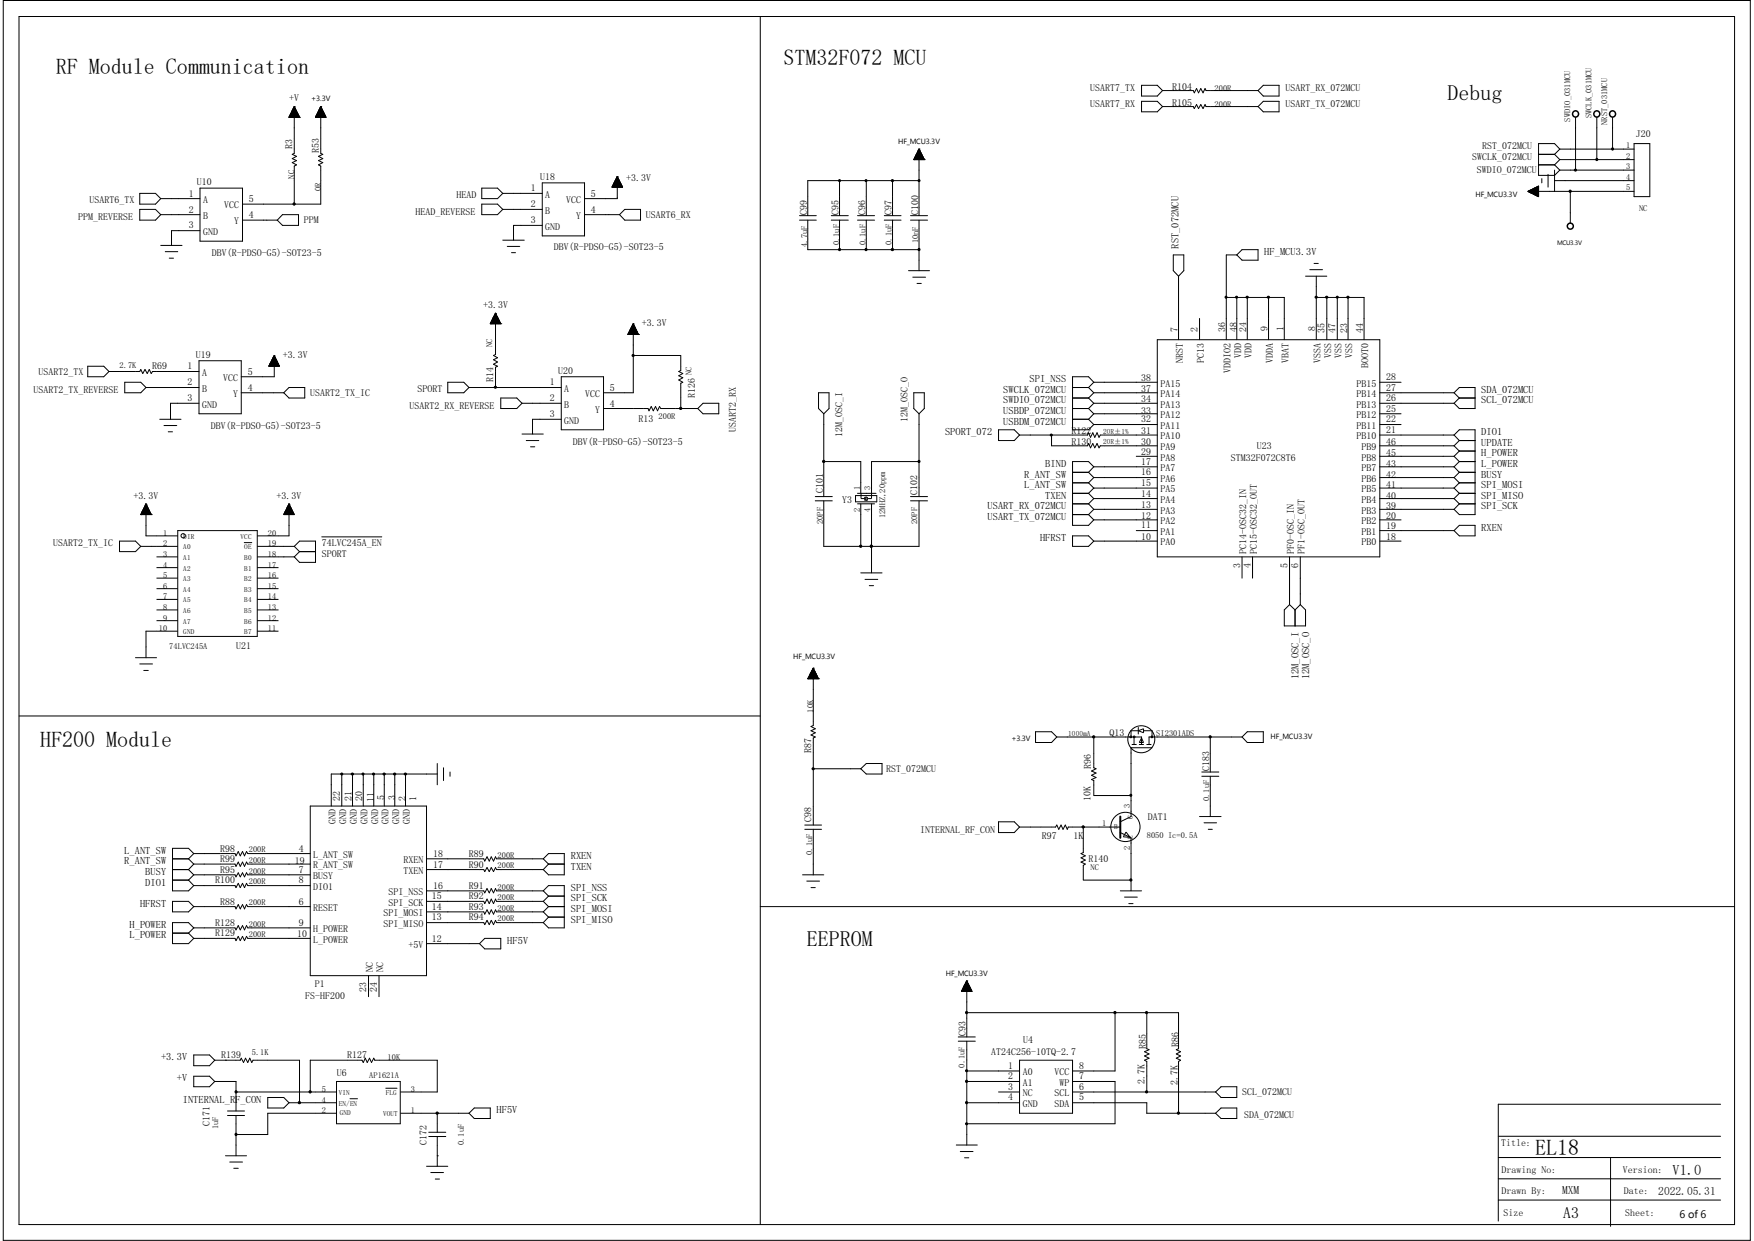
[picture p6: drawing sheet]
<svg xmlns="http://www.w3.org/2000/svg" width="297mm" height="210mm" viewBox="0 0 297 210" stroke-linecap="round" stroke-linejoin="round" font-family="sans-serif">
<g fill="none" stroke="#000" stroke-width=".17">
<path d="M.6 .1h295.8v209.8h-295.8zM3.2 2.8h290.5v204.4h-290.5zM48.9 19.9h.1M48.9 19.9h1.8M49 19.6v.3M49 19.8h1.7M49 19.7h1.6v.2M49.1 19.5v.4M49.1 19.6h1.5M49.1 19.6h1.5v.3M49.1 19.5h1.4M49.1 19.3v.6"/>
<path d="M49.1 19.4h1.4v.5M49.2 19.3h1.3M49.2 19.2v.7M49.2 19.3h1.3v.6M49.2 19.2h1.2M49.3 19.1v.8M49.3 19.1h1.1v.8M49.3 19h1M49.4 18.9v1M49.4 19h.9v.9M49.4 18.9h.8M49.4 18.8v1.1"/>
<path d="M49.4 18.8h.8v1.1M49.5 18.6v1.3M49.5 18.8h.7M49.5 18.7h.6v1.2M49.5 18.6h.6M49.6 18.5v1.4M49.6 18.5h.5v1.4M49.6 18.5h.4M49.7 18.3v1.6M49.7 18.4h.3v1.5M49.7 18.3h.3M49.7 18.2h.3v1.7"/>
<path d="M49.8 18v1.9M49.8 18.1l.1 1.8M49.8 18h.1M49.8 18v8l-.3 .1 .7 .4-.7 .3 .7 .4-.7 .3 .7 .4-.4 .2v6.4M49.8 18l-.9 1.9M49.8 18l.9 1.9M49.9 18.2h-.2v1.7M50.7 19.9h.1M53.4 19.7v.2M53.4 19.8l1.8 .1M53.5 19.7h1.7M53.5 19.9v-.3h1.6v.3"/>
<path d="M53.6 19.6h1.5M53.6 19.5h1.4v.4M53.6 19.4v.5M53.6 19.4h1.4M53.7 19.3h1.2v.6M53.7 19.3h1.2M53.7 19.3v.6M53.8 19.2h1.1v.7M53.8 19h1v.9M53.8 19v.9M53.8 19h1M53.9 18.9h.8v1"/>
<path d="M53.9 18.8v1.1M53.9 18.8h.8M53.9 18.8h.8v1.1M53.9 18.7v1.2M54 18.7h.7M54 18.6h.6v1.3M54 18.5v1.4M54.1 18.5h.5M54.1 18.5h.4v1.4M54.1 18.4v1.5M54.1 18.4h.4M54.2 18.3h.2v1.6"/>
<path d="M54.2 18.2h.2v1.7M54.2 18.1v1.8M54.3 18.1h.1M54.3 18h.1M54.3 18v8l.4 .1-.8 .4 .8 .3-.8 .4 .8 .3-.8 .4 .4 .2v6.4h-13.2M54.3 18l.9 1.9h-1.8M54.3 18l-.9 1.9M54.4 18.2h-.2v1.7M54.8 19.1h-1v.8M128.7 2.8v204.4M193.3 14.4h2.7l.8 .9-.8 1h-2.7zM193.3 17.1h2.7l.8 .9-.8 .9h-2.7z"/>
<path d="M196.8 15.3h5.3l.1 .4 .4-.7 .3 .7 .4-.7 .4 .7 .3-.7 .2 .3h8.8M196.8 18h5.3l.1 .4 .4-.7 .3 .7 .4-.7 .4 .7 .3-.7 .2 .3h8.8M213.9 14.4h2.7v1.9h-2.7l-.9-1zM213.9 17.1h2.7v1.8h-2.7l-.9-.9zM266.8 19.9v8.9M270.4 19.9v7.1M273 19.9v5.3M23.7 35.4h2.6l.9 .9-.9 1h-2.6zM23.7 32.7h2.6l.9 .9-.9 .9h-2.6zM27.2 33.6h6.7M27.2 36.3h6.7M33.9 31.8h7.2v9h-7.2z"/>
<path d="M33.9 39h-4.9v2.5M41.1 37.3h5.8M47.8 36.3h2.7v1.8h-2.7l-.9-.8zM81.6 31.8h2.6l.9 .9-.9 .9h-2.6zM81.6 34.5h2.6l.9 .9-.9 .9h-2.6zM85.1 32.7h6.7M85.1 35.4h6.7M91.8 30.9h7.2v9h-7.2zM91.8 38.1h-4.8v2.5M99 36.3h5.9M103.7 31.6l1.7 .1M103.8 31.5h1.5v.2"/>
<path d="M103.8 31.4h1.5M103.8 31.4v.3M103.8 31.3h1.4v.4M103.8 31.3v.4M103.8 31.2h1.4M103.9 31.7v-.5h1.3v.5M103.9 31.1h1.3M103.9 31h1.2v.7M103.9 31v.7M104 30.9h1.1M104 30.9h1v.8M104 30.8v.9"/>
<path d="M104.1 30.8h.9M104.1 30.7h.8v1M104.1 30.6v1.1M104.1 30.6h.8M104.2 30.6h.7v1.1M104.3 30.4h.5v1.3M104.3 30.3h.4v1.4M104.3 30.2v1.5M104.4 30.2h.3M104.4 30.1h.2v1.6M104.4 30.1v1.6M104.4 30.1h.2"/>
<path d="M104.4 30h.2v1.7M104.4 29.9v1.8M104.5 29.9h.1M104.5 29.9v3.7h-5.5M104.5 29.9l-.9 1.8h1.8M104.5 29.9l.9 1.8M104.8 30.4h-.5v1.3M104.9 30.5h-.7v1.2M105.3 31.5h-1.6v.2M105.8 35.4h2.7v1.9h-2.7l-.9-1zM135.4 36.5h2.8M135.4 37.3h2.8"/>
<path d="M136.8 37.3v4.9h18.8M140.8 36.5h2.8M140.8 37.3h2.8M142.2 30.6v5.9M142.2 37.3v4.9M145.2 36.5h2.9M145.2 37.3h2.9M146.7 30.6v5.9M146.7 37.3v4.9M149.7 36.5h2.9M149.7 37.3h2.9M151.1 30.6v5.9"/>
<path d="M151.1 37.3v4.9M154.2 36.5h2.9M154.2 37.3h2.9M154.7 27h.1M154.7 27h1.8M154.8 26.9h1.7M154.8 26.9h1.7v.1M154.8 26.8v.2M154.9 26.8h1.5M154.9 26.7h1.5v.3M154.9 26.7v.3M154.9 26.6h1.4"/>
<path d="M154.9 26.6h1.4v.4M154.9 26.5v.5M155 26.5h1.3M155 26.5h1.3v.5M155 26.4v.6M155.1 26.4h1.1M155.1 26.3h1.1v.7M155.1 26.2v.8M155.1 26.2h1M155.2 27v-.9h.9v.9M155.2 26.1h.9M155.2 26h.8v1"/>
<path d="M155.2 26v1M155.3 26h.7M155.3 25.9h.7v1.1M155.4 25.7h.5v1.3M155.4 25.7v1.3M155.4 25.7h.4M155.4 25.6h.4v1.4M155.4 25.5v1.5M155.5 25.5h.2M155.5 25.4h.2v1.6M155.5 25.4v1.6M155.6 25.4h.1"/>
<path d="M155.6 25.3l.1 1.7M155.6 25.2v1.8M155.6 25.2h.1M155.6 30.6h-18.8v5.9M155.6 25.2v11.3M155.6 37.3v8.5M155.6 25.2l-.9 1.8M155.6 25.2l.9 1.8M155.9 25.8h-.6v1.2M156.5 27h.1M258.7 32.4h.1M258.7 32.4h18"/>
<path d="M258.7 32.4l1.8-.9v1.8zM258.8 32.5h1.7M258.8 32.3v.1M259 32.6h1.5M259 32.3v.2M259.1 32.6h1.4M259.1 32.2v.4M259.2 32.7h1.3M259.2 32.1v.5M259.4 32v.7h1.1M259.5 32.8h1M259.5 32v.8"/>
<path d="M259.7 31.9v1M259.8 31.8v1.1M259.8 33h.7M260 33h.5M260 31.8v1.2M260.1 31.7v1.4M260.1 33.1h.4M260.2 31.6v1.5M260.3 33.2h.2M260.4 31.5v1.7M260.5 26.1h2.7M260.5 27.9h2.7"/>
<path d="M260.5 31.5h-.1l.1 1.7M260.5 31.9h-.8v1h.8M260.5 32.3h-1.6v.2M260.5 32.2h-1.5v.4M260.5 32.2h-1.3v.4M260.5 32.1h-1.2v.6M260.5 32h-1v.7M260.5 32h-.9v.8M260.5 31.8h-.6v1.2M260.5 31.7h-.4v1.3M260.5 31.7h-.3v1.4M260.5 31.6h-.2v1.6"/>
<path d="M261.1 30.2v.7M262.1 29.5v2.2M263.2 30.6h13.5M263.2 28.8v3.6M263.2 27.9l.9 .9M263.2 26.1l.9 .9M264.1 25.2l-.9-.9h-2.7v5.4h2.7l.9-.9M264.1 25.2h12.6M264.1 27h12.6M264.1 28.8h12.6M264.1 27l-.9 .9M264.1 25.2l-.9 .9"/>
<path d="M265.9 32.4v5.4M276.7 24.3h2.7v9h-2.7zM27.2 41.5h3.6M28 42.6h2.1M28.7 43.7h.7M83 54.8h.1M83 54.8h1.8M83.1 54.7h1.6M83.1 54.5h1.6v.3M83.1 54.5v.3M83.2 54.5h1.4M83.2 54.4h1.4"/>
<path d="M83.2 54.3v.5M83.3 54.3h1.2M83.4 54.1h1.1M83.4 54.1v.7M83.4 54.1h1M83.4 54h1M83.4 53.9v.9M83.5 53.9h.8M83.5 53.8h.8v1M83.5 53.7v1.1M83.6 53.8h.6M83.6 53.7h.6"/>
<path d="M83.6 53.6v1.2M83.6 53.6h.6M83.7 53.6h.5M83.7 53.4v1.4M83.7 53.5h.4M83.7 53.4h.4v1.4M83.8 53.3h.2M83.8 53.2h.2M83.8 53.1v1.7M83.9 53.1h.1M83.9 53v1.8M83.9 53h.1"/>
<path d="M83.9 53v7l-.3 .2 .6 .3-.6 .4 .6 .4-.6 .3 .6 .4-.3 .1v3.5M83.9 53l-.9 1.8M83.9 53l.9 1.8M83.9 53.1v1.7M84 53.2v1.6M84.1 53.3h-.4v1.5M84.2 53.5v1.3M84.2 53.6v1.2M84.4 53.9v.9M84.5 54.1v.7M84.5 54.2h-1.2v.6M84.5 54.2v.6"/>
<path d="M84.6 54.4v.4M84.7 54.6h-1.6v.2M84.7 54.7v.1M84.8 54.8h.1M85.1 40.6h3.7M85.9 41.7h2.1M86.6 42.8h.7M106.3 56.6h.1M106.3 56.6h1.8M106.4 56.5h1.6M106.4 56.4v.2M106.4 56.4h1.6"/>
<path d="M106.5 56.3h1.4M106.6 56.2h1.3v.4M106.6 56h1.2M106.6 56v.6M106.7 55.9h1M106.7 55.8v.8M106.7 55.8h1M106.7 55.7v.9M106.8 55.7h.9M106.8 55.6h.8M106.8 55.5v1.1M106.8 55.5h.8"/>
<path d="M106.9 55.5h.6v1.1M106.9 55.4v1.2M106.9 55.4h.6M107 55.3h.5M107 55.3h.4M107 55.2v1.4M107.1 55.2h.3M107.1 55.1h.3M107.1 55.1v1.5M107.1 55h.2v1.6M107.1 54.9v1.7M107.1 54.9h.2"/>
<path d="M107.2 54.9h.1M107.2 54.8v1.8M107.2 54.8h.1M107.2 54.8v11.7h-5M107.2 54.8l-.9 1.8M107.2 54.8l.9 1.8M107.4 55.2v1.4M107.5 55.3v1.3M107.6 55.6v1M107.7 55.7v.9M107.7 55.9v.7M107.8 56v.6"/>
<path d="M107.9 56.1h-1.3v.5M107.9 56.3h-1.4v.3M107.9 56.3v.3M108 56.4v.2M108.1 56.6h.1M153.8 45.8h3.6M154.6 46.9h2.1M155.3 48h.7M196 57.5h37.6v36.7h-37.6zM198.7 43.1h1.7v2.7l-.8 .9-.9-.9zM199.6 46.7v10.8M203.1 53.9v3.6"/>
<path d="M207.6 50.3h9.9v7.2M209.4 43.1h-1.8v14.4M209.4 50.3v7.2M210.3 42.2h2.7v1.8h-2.7l-.9-.9zM211.2 50.3v7.2M214.8 50.3v7.2M221.1 46.7h3.6M221.8 45.6h2.1M222.5 44.6h.7M222.9 46.7v10.8M222.9 50.3h8.1v7.2M224.7 50.3v7.2"/>
<path d="M226.4 50.3v7.2M228.3 50.3v7.2M14.9 62h2.7l.9 .9-.9 .9h-2.7zM18.5 62.9h5.2l.1-.4 .4 .7 .4-.7 .3 .7 .4-.7 .3 .7 .2-.3h7.9M21.1 64.7h2.7l.9 .9-.9 .9h-2.7zM24.7 65.6h9M27.1 71h3.5M27.8 72h2.1M28.5 73.1h.7M33.7 61h7.2v9h-7.2zM33.7 68.2h-4.8v2.8M40.9 66.5h7.1"/>
<path d="M45.6 61.9h1.7M45.6 61.8v.2M45.6 61.8h1.6M45.6 61.7v.3M45.7 61.7h1.5M45.7 61.6h1.5v.4M45.7 61.6v.4M45.8 61.6h1.3M45.8 61.5h1.3M45.8 61.4v.6M45.8 61.4h1.2M45.8 61.3v.7"/>
<path d="M45.9 61.3h1M45.9 61.2h1M46 61h.9v1M46 61h.8M46 61v1M46.1 60.9h.7M46.1 60.8v1.2M46.1 60.9h.6M46.1 60.8h.6M46.1 60.7v1.3M46.2 60.7h.5M46.2 60.6h.5v1.4"/>
<path d="M46.2 60.5v1.5M46.3 60.6h.3M46.3 60.5h.3M46.3 60.4v1.6M46.3 60.4h.2M46.4 60.4h.1M46.4 60.2v1.8M46.4 60.3h.1M46.4 60.2h.1M46.4 60.2v3.6h-5.5M46.4 60.2l.9 1.8h-1.8zM46.5 60.3v1.7"/>
<path d="M46.6 60.5v1.5M46.7 60.7v1.3M46.8 60.9v1.1M46.9 61.1h-1v.9M46.9 61.2v.8M47 61.3v.7M47.1 61.5v.5M47.2 61.8v.2M47.3 61.9v.1M48 66.5l.9-.9h2.7v1.8h-2.7zM75.8 64.7h2.7l.9 .9-.9 .9h-2.7zM79.4 65.6h15.6"/>
<path d="M84.8 67.4h2.7l.9 .8-.9 .9h-2.7zM88.4 68.2h6.6M88.4 73.4h3.6M89.1 74.5h2.1M89.8 75.6h.8M95 63.8h7.2v8.9h-7.2zM95 71h-4.8v2.4M102.2 69.1h7.5l.2 .4 .4-.7 .3 .7 .4-.7 .3 .7 .4-.7 .2 .3h6.3M107.2 60.2h8.1v2.5l-.4 .2 .7 .3-.7 .4 .7 .3-.7 .4 .7 .4-.3 .2v4.2M119 68.2h2.7v1.8h-2.7l-.8-.9zM138.6 66.5h1.8v2.6l-.9 .9-.9-.9zM139.5 70v14"/>
<path d="M139.5 78.1h6.3v5.4M154.7 66.5h1.8v2.6l-.9 .9-.9-.9zM155.6 70v14M155.6 78.1h-8v6.3h-.6M169.1 72.7h2.6l.9 .9-.9 .9h-2.6zM172.6 73.6h11.5l.2-.4 .4 .8 .3-.8 .4 .8 .4-.8 .3 .8 .2-.4h9.7M178.1 73.6v1.8h6l.2-.3 .4 .7 .3-.7 .4 .7 .4-.7 .3 .7 .2-.4h9.7M181.6 65.6h2.7M181.6 71h2.7M181.6 69.1h2.7M181.6 67.4h2.7M181.6 79.9h2.7"/>
<path d="M184.3 67.4l.9 .8M184.3 65.6l.9 .9M184.3 71l.9 .8M184.3 69.1l.9 .9M184.3 79.9l.9 .9M185.2 64.7l-.9-.9h-2.7v8.9h2.7l.9-.9M185.2 79l-.9-.9h-2.7v10.8h2.7l.9-.9M185.2 70h10.8M185.2 68.2h10.8M185.2 66.5h10.8M185.2 79h10.8M185.2 71.8h10.8"/>
<path d="M185.2 64.7h10.8M185.2 68.2l-.9 .9M185.2 66.5l-.9 .9M185.2 79l-.9 .9M185.2 64.7l-.9 .9M185.2 70l-.9 1M192.4 77.2h3.6M233.6 70h3.6M233.6 68.2h12.6M233.6 66.5h12.6M233.6 79h12.6M233.6 73.6h12.6"/>
<path d="M233.6 71.8h3.6M233.6 64.7h3.6M233.6 77.2h12.6M233.6 75.4h12.6M246.2 66.5l.9-.9h2.7v3.5h-2.7l-.9-.9M246.2 73.6l.9-.9h2.7v14.4h-2.7l-.9-.9M246.2 66.5l.9 .9M246.2 73.6l.9 .9M246.2 75.4l.9 .9M246.2 79l.9 .9M246.2 77.2l.9 .9M247.1 67.4h2.7"/>
<path d="M247.1 74.5h2.7M247.1 67.4l-.9 .8M247.1 79.9h2.7M247.1 78.1h2.7M247.1 79.9l-.9 .9M247.1 76.3h2.7M247.1 74.5l-.9 .9M247.1 78.1l-.9 .9M247.1 76.3l-.9 .9M20.2 91.6h2.7l.9 .9-.9 .8h-2.7zM23.8 87.1h.1M23.8 87.1h1.8"/>
<path d="M23.9 87h1.7M24 86.8h1.5M24 86.7v.4M24 86.7h1.4M24 86.7h1.4v.4M24 86.6v.5M24.1 86.6h1.3M24.1 86.5h1.2M24.1 86.5v.6M24.2 86.5h1.1v.6M24.2 86.4h1.1M24.2 86.3v.8"/>
<path d="M24.2 86.3h1M24.3 86.3h.9M24.3 86.2v.9M24.3 86.2h.8M24.3 86.1h.8M24.4 86h.7M24.4 85.9h.6M24.4 85.9v1.2M24.5 85.9h.5M24.5 85.7v1.4M24.5 85.8h.4M24.6 85.7h.3"/>
<path d="M24.6 85.6v1.5M24.6 85.6h.2M24.6 85.5h.2v1.6M24.6 85.4v1.7M24.7 85.5h.1M24.7 85.4h.1M24.7 85.3v1.8M24.7 85.3h.1M24.7 85.3v5.4h5.4M24.7 85.3l-.9 1.8M24.7 85.3l.9 1.8M24.8 85.3v1.8"/>
<path d="M24.9 85.6v1.5M25 85.8v1.3M25.1 85.9v1.2M25.1 86h-.8v1.1M25.1 86.1v1M25.2 86.2v.9M25.3 86.4v.7M25.5 86.8v.3M25.5 86.9h-1.6v.2M25.6 86.9v.2M25.6 87.1h.1M26.5 94.2h3.6"/>
<path d="M26.5 96.1h3.6M26.5 97.8h3.6M26.5 99.6h3.6M30.1 89.8h13.5v17.9h-13.5zM30.1 92.5h-6.3M41.4 91.8h1.2M43.6 92.5h6.2M43.6 96.1h3.6M43.6 97.8h3.6M43.6 99.6h3.6M48.1 87h1.7M48.1 86.9h1.6"/>
<path d="M48.1 86.8v.3M48.2 86.8h1.5M48.2 86.7h1.5v.4M48.2 86.7v.4M48.3 86.7h1.3M48.3 86.6h1.3M48.3 86.5h1.2M48.3 86.4v.7M48.4 86.4h1.1M48.4 86.3h1M48.4 86.3v.8M48.5 86.3h.9"/>
<path d="M48.5 86.2h.9M48.5 86.1v1M48.6 86.1h.7M48.6 86h.7v1.1M48.6 85.9v1.2M48.6 86h.6M48.6 85.9h.6M48.6 85.8v1.3M48.7 85.9h.5M48.7 85.8h.4M48.7 85.7h.4M48.7 85.6v1.5"/>
<path d="M48.8 85.6h.3v1.5M48.9 85.5h.1M48.9 85.3v1.8M48.9 85.4h.1M48.9 85.3h.1M48.9 85.3v5.4h-5.3M48.9 85.3l.9 1.8h-1.8zM49 85.4v1.7M49.1 85.5h-.3v1.6M49.1 85.7v1.4M49.2 85.9v1.2M49.4 86.1v1"/>
<path d="M49.4 86.3v.8M49.5 86.4v.7M49.5 86.5h-1.2v.6M49.6 86.6v.5M49.7 87l-1.6 .1M49.7 86.9v.2M49.8 87v.1M49.8 94.2h-6.2M49.8 92.5l.9-.9h2.7v3.6h-2.7l-.9-1M49.8 92.5l.9 .8M50.7 93.3h2.7M50.7 93.3l-.9 .9"/>
<path d="M54.5 90.8h10.1M138 84h2.9M138 84.8h2.9M139.5 84.8v7.7h16.1v-7.7M144.9 83.9h3.6v1h-3.6zM145.2 85.3h2.9M145.2 83.5h3.1M145.8 85.3v7.2M145.8 96.9h3.6M145.8 83.5v.9h.6M146.4 84.1v.6M146.5 98h2.1"/>
<path d="M146.5 84.1h.3v.6h-.3zM146.9 84.1v.6M147.2 99.1h.7M147.6 92.5h.1M147.6 85.3v11.6M154.2 84h2.9M154.2 84.8h2.9M181.6 90.7h2.7l.9 .9-.9 .9h-2.7zM181.6 85.3h2.7M181.6 83.5h2.7M181.6 87.1h2.7M181.6 81.7h2.7"/>
<path d="M184.3 87.1l.9 .9M184.3 85.3l.9 .9M184.3 83.5l.9 .9M184.3 81.7l.9 .9M185.2 84.4h10.8M185.2 91.6h10.8M185.2 88h10.8M185.2 86.2h10.8M185.2 82.6h10.8M185.2 80.8h10.8M185.2 86.2l-.9 .9M185.2 84.4l-.9 .9"/>
<path d="M185.2 80.8l-.9 .9M185.2 82.6l-.9 .9M192.4 89.8h3.6M210.3 94.2v3.6M212.1 94.2v3.6M218.4 94.2v8.1M220.2 94.2v8.1M233.6 84.4h12.6M233.6 89.8h12.6M233.6 91.6h3.6M233.6 88h3.6M233.6 86.2h12.6"/>
<path d="M233.6 82.6h12.6M233.6 80.8h12.6M246.2 84.4l.9 .9M246.2 82.6l.9 .9M246.2 80.8l.9 .9M247.1 85.3h2.7M247.1 83.5h2.7M247.1 88.9h2.7v1.8h-2.7l-.9-.9zM247.1 83.5l-.9 .9M247.1 81.7h2.7M247.1 81.7l-.9 .9M247.1 85.3l-.9 .9"/>
<path d="M22.9 111.3h3.6M23.7 112.4h2.1M24.3 113.5h.8M26.5 101.4h3.6M26.5 103.2h3.6M26.5 105h3.6M30.1 106.8h-5.4v4.5M43.6 101.4h3.6M43.6 103.2h3.6M43.6 105h3.6M43.6 106.8h3.6M136.8 114.9h.1"/>
<path d="M136.8 114.9h1.8M136.8 114.8h1.8M136.9 114.7h1.6v.2M136.9 114.7v.2M136.9 114.7h1.6M136.9 114.6h1.5v.3M136.9 114.6v.3M137 114.5h1.4M137 114.9v-.5h1.4v.5M137 114.3h1.3M137.1 114.3h1.2v.6M137.1 114.3v.6"/>
<path d="M137.1 114.2h1.2M137.2 114.2h1v.7M137.2 114.1v.8M137.2 114.1h1M137.2 114h1v.9M137.2 114v.9M137.3 113.9h.8M137.3 113.9h.8v1M137.3 113.8v1.1M137.3 113.8h.7M137.4 113.7h.6v1.2M137.4 113.7v1.2"/>
<path d="M137.4 113.7h.6M137.5 113.6h.5v1.3M137.5 113.5h.4v1.4M137.6 113.3h.2v1.6M137.6 113.2v1.7M137.6 113.2h.2M137.7 113.2h.1M137.7 113.1v1.8M137.7 113.1h.1M137.7 113.1v9.7l-.4 .1 .7 .4-.7 .4 .7 .3-.7 .4 .7 .3-.3 .2v14.7M137.7 113.1l-.9 1.8M137.7 113.1l.9 1.8"/>
<path d="M137.8 113.4h-.3v1.5M137.9 113.5h-.4v1.4M138.6 114.9h.1M218.4 102.3l-.9 .9v2.7h3.6v-2.7l-.9-.9M218.4 102.3l.9 .9M219.3 103.2v2.7M220.2 102.3l-.9 .9M3.2 121.2h125.5M52.5 136.4h19.7v28.7h-19.7zM57.9 131v5.4M59.7 131v5.4M61.5 131v5.4"/>
<path d="M63.3 131v5.4M65.1 131v5.4M66.8 131v5.4M68.7 131v5.4M74 131h-17.9v5.4M74 129.2v3.6M75.1 129.9v2.2M76.2 130.6v.8M136.3 139.6h2.8M137.7 130.1h8.1M145.8 130.1l.9-.9h2.7v1.8h-2.7zM169.1 139.1h2.6l.9 .9-.9 .9h-2.6z"/>
<path d="M172.6 140h6.1l.2-.4 .4 .7 .4-.7 .3 .7 .4-.7 .3 .7 .2-.3h8.8M175.3 123.8h2.8l.8 .9-.8 .9h-2.8zM178.9 124.7h14.4v1.3M183.4 140h.1M183.4 140v4.3l-.4 .1 .8 .4-.8 .4 .8 .3-.8 .4 .8 .3-.4 .2v2.5h8.1M185.2 124.7v5.2l.4 .2-.8 .4 .8 .3-.8 .4 .8 .4-.8 .3 .4 .2v2.5h6.3M191.4 124.6h.2v.2h-.2zM191.7 126h.7M192 124.7v1.3M192.7 123.7l.9-.4v.7zM192.7 123.7h-1.2v1M192.7 123.1v1.1"/>
<path d="M192.9 126h.7M193.3 124.9l.3 .7h-.7zM193.6 123.7h1.5v1M194.2 126h.7M195.1 126.5h-3.6v11.7l-1.8 .9M203.1 138.2h3.7M203.5 130.6h2.9M203.5 131.4h2.9M203.9 139.2h2.1M204.9 124.7v5.9M204.9 131.4v6.8M210.3 124.7h-15.7v1.3"/>
<path d="M211.2 123.8h2.7v1.8h-2.7l-.9-.9zM29.2 145.3h2.7M29.2 147.2h2.7M29.2 152.5h2.7l.9 .9-.9 .9h-2.7zM29.2 148.9h2.7M29.2 157.9h2.7M31.9 145.3l.9 .9M31.9 147.2l.9 .8M31.9 148.9l.9 1M31.9 157.9l.9 .9M32.8 153.4h7l.2 .4 .3-.7 .4 .7 .4-.7 .3 .7 .3-.7 .3 .3h10.5M32.8 144.4h7l.2 .4 .3-.7 .4 .7 .4-.7 .3 .7 .3-.7 .3 .3h10.5"/>
<path d="M32.8 144.4l-.9-.8h-2.7v7.1h2.7l.9-.8M32.8 157l-.9-.9h-2.7v3.6h2.7l.9-.9M32.8 148h7l.2 .4 .3-.7 .4 .7 .4-.7 .3 .7 .3-.7 .3 .3h10.5M32.8 146.2h7l.2 .4 .3-.7 .4 .7 .4-.7 .3 .7 .3-.7 .3 .3h10.5M32.8 149.9h7l.2 .3 .3-.7 .4 .7 .4-.7 .3 .7 .3-.7 .3 .4h10.5M32.8 157h7l.2 .4 .3-.8 .4 .8 .4-.8 .3 .8 .3-.8 .3 .4h10.5M32.8 158.8h7l.2 .4 .3-.7 .4 .7 .4-.7 .3 .7 .3-.7 .3 .3h10.5M32.8 144.4l-.9 .9M32.8 146.2l-.9 1M32.8 148l-.9 .9M32.8 157l-.9 .9M72.2 145.3h9.7l.2 .4 .4-.7 .3 .7 .4-.7 .4 .7 .3-.7 .2 .3h7.9"/>
<path d="M72.2 147.2h9.7l.2 .3 .4-.7 .3 .7 .4-.7 .4 .7 .3-.7 .2 .4h7.9M72.2 150.7h9.7l.2 .4 .4-.7 .3 .7 .4-.7 .4 .7 .3-.7 .2 .3h7.9M72.2 152.5h9.7l.2 .4 .4-.8 .3 .8 .4-.8 .4 .8 .3-.8 .2 .4h7.9M72.2 154.3h9.7l.2 .4 .4-.7 .3 .7 .4-.7 .4 .7 .3-.7 .2 .3h7.9M72.2 156.1h9.7l.2 .4 .4-.8 .3 .8 .4-.8 .4 .8 .3-.8 .2 .4h7.9M72.2 159.7h9M82.1 158.8h2.7v1.8h-2.7l-.9-.9zM92 145.3l.9-.9h2.6v3.6h-2.6l-.9-.8M92 150.7l.9-.8h2.6v7.1h-2.6l-.9-.9M92 145.3l.9 .9M92 150.7l.9 .9M92 152.5l.9 .9"/>
<path d="M92 154.3l.9 .9M92.9 153.4h2.6M92.9 146.2h2.6M92.9 146.2l-.9 1M92.9 151.6h2.6M92.9 151.6l-.9 .9M92.9 155.2h2.6M92.9 153.4l-.9 .9M92.9 155.2l-.9 .9M128.7 153.4h165M135.9 148h3.6M136.3 140.3h2.8"/>
<path d="M136.6 149.1h2.2M137.3 150.2h.7M137.7 140.3v7.7M189.7 150.7h3.6M189.7 140.9l1.8 .9v8.9M190.4 151.8h2.2M190.7 140.8l.6 .9-1.1-.1zM191.1 152.9h.8M191.5 148.9h.1M204.6 140.3h.7M32.8 178.5h2.7l.9 .9-.9 .9h-2.7zM36.4 179.4h4.3l.2-.3 .3 .7 .4-.7 .4 .7 .3-.7 .3 .7 .2-.4h7.9v7.2"/>
<path d="M38.2 179.4h.1M62.4 165.1v3.6M64.2 165.1v3.6M162.3 175.5h2.8M162.3 176.2h2.8M162.8 167.7h1.7M162.8 167.6v.2M162.9 167.6h1.6M162.9 167.5v.3M162.9 167.5h1.6M163 167.4h1.4M163 167.4v.4"/>
<path d="M163.1 167.3h1.2M163.1 167.2h1.2M163.1 167.1v.7M163.2 167.1h1.1M163.2 167h1v.8M163.2 166.9v.9M163.2 166.9h1M163.2 166.9h.9M163.2 166.8v1M163.3 166.8h.8M163.3 166.8h.7M163.3 166.6v1.2"/>
<path d="M163.4 166.7h.6M163.4 166.6h.6M163.4 166.5v1.3M163.4 166.5h.6M163.5 166.4h.4v1.4M163.5 166.4h.4M163.5 166.3v1.5M163.6 166.3h.2M163.6 166.2h.2v1.6M163.6 166.2v1.6M163.6 166.2h.1M163.6 166v1.8"/>
<path d="M163.7 166.1h.1M163.7 166h.1M163.7 166v9.5M163.7 176.2v17.6M163.7 171.4h35.9v6.1l-.4 .1 .7 .4-.7 .4 .7 .3-.7 .4 .7 .3-.3 .2v8.8M163.7 166l-.9 1.8M163.7 166l.9 1.8h-1.8M163.7 166.1v1.7M164 166.5v1.3M164 166.7v1.1M164.1 166.8v1M164.3 167.1v.7"/>
<path d="M164.3 167.2h-1.2v.6M164.3 167.3v.5M164.4 167.4v.4M164.5 167.6v.2M164.5 167.7v.1M172.6 179.4h9v9h-9zM188.8 171.4v9.8h-7.2M194.2 171.4v6.1l.4 .1-.8 .4 .8 .4-.8 .3 .8 .4-.8 .3 .4 .2v5.2M32.8 182.1h2.7l.9 .9-.9 .9h-2.7zM36.4 183h3.6v5M38.2 195.6h3.5M38.5 188h2.9"/>
<path d="M38.5 188.8h2.9M38.9 196.6h2.2M39.6 197.7h.7M40 192h.1M40 184.8h.1M40 184.8h17M40 188.8v6.8M45.3 185.7h2.7l.9 .9-.9 .9h-2.7zM48.9 186.6h8.1M50.7 186.6h.1M52.5 184.8v-5.4h8.8l.2 .4 .3-.7 .4 .7 .4-.7 .3 .7 .4-.7 .2 .3h10.5v5.4h-6.2M57 183h10.8v7.2h-10.8z"/>
<path d="M57 188.4h-11.7v3.6h-5.3M59.3 185.9h1.2M65.3 184.1h1.9M72.2 197.4h3.6M72.6 191.6h2.9M72.6 192.3h2.9M72.9 198.4h2.2M73.7 199.5h.7M74 188.4h.1M74 195.6h.1M74 192.3v5.1M74 188.4v3.2"/>
<path d="M79.4 188.4h-11.6M80.3 187.5h2.7v1.8h-2.7l-.9-.9zM161.9 193.8h3.6M162.6 194.9h2.2M163.3 195.9h.7M163.7 181.2h8.9M163.7 183h8.9M163.7 186.6h8.9M169.1 184.8h3.5M181.6 186.6h12.6v1.8h11.6M181.6 183h7.2v7.2h-25.1M181.6 184.8h24.2"/>
<path d="M205.8 184.8l1-.9h2.6v1.8h-2.6zM205.8 188.4l1-.9h2.6v1.8h-2.6zM253.7 192.3h37.6M253.7 195.9h37.6M253.7 199.5h37.6M272.7 195.9v11.6M291.3 186.9h-37.6v19.7M253.7 203.1h37.6"/>
<circle cx="31" cy="90.7" r=".36"/>
<circle cx="190.6" cy="139.9" r="2.48"/>
<circle cx="192" cy="124.7" r=".15"/>
<circle cx="193.3" cy="125.1" r="2.29"/>
<circle cx="195.1" cy="124.7" r=".15"/>
</g>
<g fill="none" stroke="#000" stroke-width=".25">
<circle cx="266.8" cy="19.3" r=".52"/>
<circle cx="270.4" cy="19.3" r=".52"/>
<circle cx="273" cy="19.3" r=".52"/>
<circle cx="265.9" cy="38.3" r=".51"/>
</g>
<path d="M189.7 138.2v3.6" fill="none" stroke="#000" stroke-width=".34"/>
<g fill="#000" stroke="#000" stroke-width=".17">
<circle cx="49.8" cy="34.5" r=".19"/>
<circle cx="142.2" cy="30.6" r=".17"/>
<circle cx="146.6" cy="30.6" r=".17"/>
<circle cx="151.1" cy="30.6" r=".18"/>
<circle cx="155.6" cy="30.6" r=".17"/>
<circle cx="265.9" cy="32.4" r=".19"/>
<circle cx="266.8" cy="28.8" r=".18"/>
<circle cx="270.4" cy="27" r=".18"/>
<circle cx="273" cy="25.2" r=".18"/>
<circle cx="142.1" cy="42.2" r=".18"/>
<circle cx="146.6" cy="42.2" r=".18"/>
<circle cx="151.1" cy="42.2" r=".19"/>
<circle cx="155.6" cy="42.2" r=".18"/>
<circle cx="207.6" cy="50.3" r=".17"/>
<circle cx="209.4" cy="50.3" r=".17"/>
<circle cx="211.2" cy="50.3" r=".18"/>
<circle cx="214.8" cy="50.3" r=".18"/>
<circle cx="222.9" cy="50.3" r=".18"/>
<circle cx="224.7" cy="50.3" r=".18"/>
<circle cx="226.4" cy="50.3" r=".17"/>
<circle cx="228.3" cy="50.3" r=".18"/>
<circle cx="83.9" cy="65.5" r=".18"/>
<circle cx="107.2" cy="60.2" r=".18"/>
<circle cx="115.3" cy="69.1" r=".19"/>
<circle cx="139.5" cy="78.1" r=".19"/>
<circle cx="155.6" cy="78.1" r=".18"/>
<circle cx="178" cy="73.6" r=".17"/>
<circle cx="145.7" cy="92.4" r=".19"/>
<circle cx="147.5" cy="92.4" r=".18"/>
<circle cx="57.9" cy="131" r=".17"/>
<circle cx="59.7" cy="131" r=".18"/>
<circle cx="61.5" cy="131" r=".17"/>
<circle cx="63.2" cy="131" r=".17"/>
<circle cx="65.1" cy="131" r=".18"/>
<circle cx="66.8" cy="131" r=".18"/>
<circle cx="68.7" cy="131" r=".18"/>
<circle cx="137.7" cy="130.1" r=".18"/>
<circle cx="183.4" cy="139.9" r=".19"/>
<circle cx="185.2" cy="124.7" r=".19"/>
<circle cx="191.5" cy="134.6" r=".17"/>
<circle cx="204.9" cy="124.7" r=".19"/>
<circle cx="191.5" cy="148.9" r=".18"/>
<circle cx="163.6" cy="171.3" r=".18"/>
<circle cx="188.8" cy="171.3" r=".19"/>
<circle cx="194.1" cy="171.3" r=".18"/>
<circle cx="40" cy="184.8" r=".18"/>
<circle cx="40" cy="192" r=".18"/>
<circle cx="50.7" cy="186.6" r=".19"/>
<circle cx="52.5" cy="184.8" r=".19"/>
<circle cx="74" cy="188.4" r=".19"/>
<circle cx="163.6" cy="183" r=".18"/>
<circle cx="163.6" cy="186.6" r=".18"/>
<circle cx="163.7" cy="181.2" r=".17"/>
<circle cx="163.7" cy="190.2" r=".17"/>
<circle cx="194.1" cy="184.8" r=".18"/>
<circle cx="199.5" cy="188.4" r=".19"/>
</g>
<g font-size="3.7">
<text x="132.7" y="11">STM32F072 MCU</text>
<text x="9.5" y="12.5">RF Module Communication</text>
<text x="245.1" y="17">Debug</text>
<text x="6.8" y="126.4">HF200 Module</text>
<text x="136.6" y="160.1">EEPROM</text>
<text x="259.9" y="195.5">EL18</text>
</g>
<text font-size="2.7" x="264.7" y="206.1">A3</text>
<text font-size="2.5" x="283.2" y="198.9">V1.0</text>
<g font-size="1.9">
<text x="264.5" y="202.1">MXM</text>
<text x="280.8" y="202.2">2022.05.31</text>
</g>
<g font-size="1.8">
<text x="199.6" y="42.1" transform="rotate(-90 199.6 42.1)">RST_072MCU</text>
<text x="214.1" y="43.1">HF_MCU3.3V</text>
<text x="174.3" y="64.7">SPI_NSS</text>
<text x="169.9" y="68.2">SWDIO_072MCU</text>
<text x="169.9" y="66.5">SWCLK_072MCU</text>
<text x="169.9" y="71.8">USBDM_072MCU</text>
<text x="169.9" y="70">USBDP_072MCU</text>
<text x="250.8" y="68.2">SCL_072MCU</text>
<text x="250.8" y="66.5">SDA_072MCU</text>
<text x="160" y="73.6">SPORT_072</text>
<text x="250.8" y="73.6">DIO1</text>
<text x="250.8" y="75.4">UPDATE</text>
<text x="250.8" y="77.2">H_POWER</text>
<text x="173.4" y="80.8">R_ANT_SW</text>
<text x="173.4" y="82.6">L_ANT_SW</text>
<text x="177" y="79">BIND</text>
<text x="250.8" y="82.6">SPI_MOSI</text>
<text x="250.8" y="80.8">BUSY</text>
<text x="250.8" y="79">L_POWER</text>
<text x="167.2" y="88">USART_TX_072MCU</text>
<text x="167.2" y="86.2">USART_RX_072MCU</text>
<text x="177" y="84.4">TXEN</text>
<text x="250.8" y="84.4">SPI_MISO</text>
<text x="250.8" y="86.2">SPI_SCK</text>
<text x="250.8" y="89.8">RXEN</text>
<text x="176.1" y="91.6">HFRST</text>
<text x="219.9" y="115" transform="rotate(-90 219.9 115)">12M_OSC_I</text>
<text x="221.7" y="115" transform="rotate(-90 221.7 115)">12M_OSC_O</text>
<text x="21" y="144.4">L_ANT_SW</text>
<text x="21" y="146.2">R_ANT_SW</text>
<text x="24.6" y="148">BUSY</text>
<text x="24.6" y="149.9">DIO1</text>
<text x="96.6" y="145.3">RXEN</text>
<text x="96.6" y="147.2">TXEN</text>
<text x="23.7" y="153.4">HFRST</text>
<text x="96.6" y="150.7">SPI_NSS</text>
<text x="96.6" y="152.5">SPI_SCK</text>
<text x="96.6" y="154.3">SPI_MOSI</text>
<text x="21.9" y="157">H_POWER</text>
<text x="21.9" y="158.8">L_POWER</text>
<text x="85.9" y="159.7">HF5V</text>
<text x="96.6" y="156.1">SPI_MISO</text>
<text x="27.3" y="179.4">+3.3V</text>
<text x="29.9" y="183">+V</text>
<text x="30.9" y="186.6">INTERNAL_RF_CON</text>
<text x="84.1" y="188.4">HF5V</text>
<text x="284.4" y="206.1">6 of 6</text>
</g>
<g font-size="1.7">
<text x="49" y="17.1">+V</text>
<text x="184.6" y="15.3">USART7_TX</text>
<text x="198.5" y="15.2">R104</text>
<text x="198.5" y="17.9">R105</text>
<text x="217.7" y="15.3">USART_RX_072MCU</text>
<text x="184.6" y="18">USART7_RX</text>
<text x="217.7" y="18">USART_TX_072MCU</text>
<text x="277" y="23.2">J20</text>
<text x="49.5" y="25.2" transform="rotate(-90 49.5 25.2)">R3</text>
<text x="54" y="26" transform="rotate(-90 54 26)">R53</text>
<text x="249.3" y="27">SWCLK_072MCU</text>
<text x="250.1" y="29.3">SWDIO_072MCU</text>
<text x="251" y="25.2">RST_072MCU</text>
<text x="15.2" y="34.4">USART6_TX</text>
<text x="32" y="33.3">1</text>
<text x="32" y="36">2</text>
<text x="33.3" y="31.3">U10</text>
<text x="34.4" y="34.3">A</text>
<text x="38" y="35.3">VCC</text>
<text x="42.1" y="34.2">5</text>
<text x="77.3" y="33.4">HEAD</text>
<text x="89.9" y="32.4">1</text>
<text x="89.9" y="35.1">2</text>
<text x="91.4" y="30.4">U18</text>
<text x="92.3" y="33.4">A</text>
<text x="95.9" y="34.3">VCC</text>
<text x="100" y="36">4</text>
<text x="100" y="33.3">5</text>
<text x="106" y="30.6">+3.3V</text>
<text x="13.3" y="37.3">PPM_REVERSE</text>
<text x="32" y="38.7">3</text>
<text x="34.4" y="37">B</text>
<text x="34.4" y="39.8">GND</text>
<text x="39.7" y="38">Y</text>
<text x="42.1" y="36.9">4</text>
<text x="51.4" y="37.8">PPM</text>
<text x="70.4" y="36.3">HEAD_REVERSE</text>
<text x="89.9" y="37.8">3</text>
<text x="92.3" y="36.2">B</text>
<text x="92.3" y="38.9">GND</text>
<text x="97.6" y="37">Y</text>
<text x="109.3" y="36.9">USART6_RX</text>
<text x="136.6" y="36.3" transform="rotate(-90 136.6 36.3)">C99</text>
<text x="142" y="36.3" transform="rotate(-90 142 36.3)">C95</text>
<text x="146.5" y="36.3" transform="rotate(-90 146.5 36.3)">C96</text>
<text x="151" y="36.3" transform="rotate(-90 151 36.3)">C97</text>
<text x="155.4" y="36.3" transform="rotate(-90 155.4 36.3)">C100</text>
<text x="35.9" y="43.3">DBV(R-PDSO-G5)-SOT23-5</text>
<text x="93.8" y="42.2">DBV(R-PDSO-G5)-SOT23-5</text>
<text x="81.8" y="52.1">+3.3V</text>
<text x="108.7" y="55.2">+3.3V</text>
<text x="199.4" y="56.2" transform="rotate(-90 199.4 56.2)">7</text>
<text x="202.8" y="56.2" transform="rotate(-90 202.8 56.2)">2</text>
<text x="207.4" y="56.2" transform="rotate(-90 207.4 56.2)">36</text>
<text x="209.4" y="56.2" transform="rotate(-90 209.4 56.2)">48</text>
<text x="211" y="56.2" transform="rotate(-90 211 56.2)">24</text>
<text x="214.6" y="56" transform="rotate(-90 214.6 56)">9</text>
<text x="217.3" y="56" transform="rotate(-90 217.3 56)">1</text>
<text x="222.7" y="56" transform="rotate(-90 222.7 56)">8</text>
<text x="224.3" y="56.4" transform="rotate(-90 224.3 56.4)">35</text>
<text x="226.1" y="56.4" transform="rotate(-90 226.1 56.4)">47</text>
<text x="228.1" y="56.4" transform="rotate(-90 228.1 56.4)">23</text>
<text x="230.8" y="56.4" transform="rotate(-90 230.8 56.4)">44</text>
<text x="6.5" y="63.4">USART2_TX</text>
<text x="25.8" y="62.5">R69</text>
<text x="31.7" y="62.5">1</text>
<text x="31.7" y="65.2">2</text>
<text x="33.1" y="60.5">U19</text>
<text x="34.2" y="63.6">A</text>
<text x="37.8" y="64.5">VCC</text>
<text x="42" y="63.4">5</text>
<text x="47.9" y="60.5">+3.3V</text>
<text x="83.5" y="64.7" transform="rotate(-90 83.5 64.7)">R14</text>
<text x="93.1" y="65.2">1</text>
<text x="94.5" y="63.2">U20</text>
<text x="193.2" y="64.5">38</text>
<text x="196.5" y="65.4">PA15</text>
<text x="200.3" y="61.4" transform="rotate(-90 200.3 61.4)">NRST</text>
<text x="203.8" y="61.4" transform="rotate(-90 203.8 61.4)">PC13</text>
<text x="208.4" y="63.1" transform="rotate(-90 208.4 63.1)">VDDIO2</text>
<text x="210.1" y="60.5" transform="rotate(-90 210.1 60.5)">VDD</text>
<text x="211.9" y="60.5" transform="rotate(-90 211.9 60.5)">VDD</text>
<text x="215.5" y="61.4" transform="rotate(-90 215.5 61.4)">VDDA</text>
<text x="218.2" y="61.4" transform="rotate(-90 218.2 61.4)">VBAT</text>
<text x="223.6" y="61.4" transform="rotate(-90 223.6 61.4)">VSSA</text>
<text x="225.4" y="60.5" transform="rotate(-90 225.4 60.5)">VSS</text>
<text x="227.2" y="60.5" transform="rotate(-90 227.2 60.5)">VSS</text>
<text x="229" y="60.5" transform="rotate(-90 229 60.5)">VSS</text>
<text x="229.7" y="65.4">PB15</text>
<text x="231.7" y="62.2" transform="rotate(-90 231.7 62.2)">BOOT0</text>
<text x="234.7" y="64.3">28</text>
<text x="5.7" y="66.5">USART2_TX_REVERSE</text>
<text x="31.7" y="67.9">3</text>
<text x="34.2" y="66.3">B</text>
<text x="34.2" y="69">GND</text>
<text x="39.5" y="67.2">Y</text>
<text x="42" y="66.1">4</text>
<text x="52.5" y="67">USART2_TX_IC</text>
<text x="69.3" y="69.1">USART2_RX_REVERSE</text>
<text x="70.7" y="66.3">SPORT</text>
<text x="93.1" y="67.9">2</text>
<text x="93.1" y="70.6">3</text>
<text x="95.5" y="66.3">A</text>
<text x="95.5" y="69">B</text>
<text x="95.5" y="71.7">GND</text>
<text x="99.1" y="67.2">VCC</text>
<text x="100.8" y="69.8">Y</text>
<text x="103.3" y="68.8">4</text>
<text x="103.3" y="66.1">5</text>
<text x="108.1" y="71.5">R13</text>
<text x="117.6" y="67.4" transform="rotate(-90 117.6 67.4)">R126</text>
<text x="153.7" y="71.4" transform="rotate(-90 153.7 71.4)">12M_OSC_O</text>
<text x="193.2" y="71.5">32</text>
<text x="193.2" y="70">33</text>
<text x="193.2" y="68.1">34</text>
<text x="193.2" y="66.3">37</text>
<text x="196.5" y="70.7">PA12</text>
<text x="196.5" y="69">PA13</text>
<text x="196.5" y="67.2">PA14</text>
<text x="229.7" y="70.7">PB12</text>
<text x="229.7" y="69">PB13</text>
<text x="229.7" y="67.2">PB14</text>
<text x="234.7" y="71.5">22</text>
<text x="234.7" y="69.7">25</text>
<text x="234.7" y="67.9">26</text>
<text x="234.7" y="66.1">27</text>
<text x="35.7" y="72.6">DBV(R-PDSO-G5)-SOT23-5</text>
<text x="97" y="75.3">DBV(R-PDSO-G5)-SOT23-5</text>
<text x="124.6" y="73.1" transform="rotate(-90 124.6 73.1)">USART2_RX</text>
<text x="142.6" y="74" transform="rotate(-90 142.6 74)">12M_OSC_I</text>
<text x="181.4" y="73.5">R122</text>
<text x="181.4" y="75.3">R130</text>
<text x="193.2" y="77">29</text>
<text x="193.2" y="75.2">30</text>
<text x="193.2" y="73.4">31</text>
<text x="196.5" y="77.9">PA8</text>
<text x="196.5" y="76.2">PA9</text>
<text x="196.5" y="74.3">PA10</text>
<text x="196.5" y="72.6">PA11</text>
<text x="208.4" y="77.9">STM32F072C8T6</text>
<text x="212.8" y="75.9">U23</text>
<text x="229.7" y="74.3">PB10</text>
<text x="229.7" y="72.6">PB11</text>
<text x="230.5" y="77.9">PB8</text>
<text x="230.5" y="76.2">PB9</text>
<text x="234.7" y="73.2">21</text>
<text x="234.7" y="77.2">45</text>
<text x="234.7" y="75.3">46</text>
<text x="139.3" y="83.5" transform="rotate(-90 139.3 83.5)">C101</text>
<text x="155.3" y="83.7" transform="rotate(-90 155.3 83.7)">C102</text>
<text x="193.2" y="82.2">15</text>
<text x="193.2" y="80.4">16</text>
<text x="193.2" y="78.7">17</text>
<text x="196.5" y="83.3">PA5</text>
<text x="196.5" y="81.5">PA6</text>
<text x="196.5" y="79.7">PA7</text>
<text x="230.5" y="83.3">PB5</text>
<text x="230.5" y="81.5">PB6</text>
<text x="230.5" y="79.7">PB7</text>
<text x="234.7" y="82.6">41</text>
<text x="234.7" y="80.8">42</text>
<text x="234.7" y="79">43</text>
<text x="22.6" y="84.4">+3.3V</text>
<text x="46.8" y="84.4">+3.3V</text>
<text x="142.6" y="85.1">Y3</text>
<text x="193.2" y="89.4">11</text>
<text x="193.2" y="87.8">12</text>
<text x="193.2" y="86">13</text>
<text x="193.2" y="84">14</text>
<text x="196.5" y="88.7">PA2</text>
<text x="196.5" y="86.9">PA3</text>
<text x="196.5" y="85.1">PA4</text>
<text x="230.5" y="88.7">PB2</text>
<text x="230.5" y="86.9">PB3</text>
<text x="230.5" y="85.1">PB4</text>
<text x="234.7" y="89.6">19</text>
<text x="234.7" y="87.8">20</text>
<text x="234.7" y="86.2">39</text>
<text x="234.7" y="84.4">40</text>
<text x="9" y="92.5">USART2_TX_IC</text>
<text x="54.5" y="94.2">SPORT</text>
<text x="54.5" y="92.5">74LVC245A_EN</text>
<text x="193.2" y="91.4">10</text>
<text x="196.5" y="92.3">PA0</text>
<text x="196.5" y="90.5">PA1</text>
<text x="211" y="93.7" transform="rotate(-90 211 93.7)">PC14-OSC32_IN</text>
<text x="212.8" y="93.7" transform="rotate(-90 212.8 93.7)">PC15-OSC32_OUT</text>
<text x="219.1" y="93.7" transform="rotate(-90 219.1 93.7)">PF0-OSC_IN</text>
<text x="220.9" y="93.7" transform="rotate(-90 220.9 93.7)">PF1-OSC_OUT</text>
<text x="230.5" y="92.3">PB0</text>
<text x="230.5" y="90.5">PB1</text>
<text x="234.7" y="91.4">18</text>
<text x="210" y="96.2" transform="rotate(-90 210 96.2)">3</text>
<text x="211.8" y="96.2" transform="rotate(-90 211.8 96.2)">4</text>
<text x="218" y="96.2" transform="rotate(-90 218 96.2)">5</text>
<text x="219.8" y="96.2" transform="rotate(-90 219.8 96.2)">6</text>
<text x="40" y="109.9">U21</text>
<text x="187.9" y="124.5">Q13</text>
<text x="137.3" y="127.4" transform="rotate(-90 137.3 127.4)">R87</text>
<text x="150.1" y="130.6">RST_072MCU</text>
<text x="184.7" y="130.1" transform="rotate(-90 184.7 130.1)">R96</text>
<text x="204.8" y="130.5" transform="rotate(-90 204.8 130.5)">C183</text>
<text x="57.5" y="135.5" transform="rotate(-90 57.5 135.5)">22</text>
<text x="59.5" y="135.5" transform="rotate(-90 59.5 135.5)">21</text>
<text x="61.3" y="135.5" transform="rotate(-90 61.3 135.5)">20</text>
<text x="63.3" y="135.7" transform="rotate(-90 63.3 135.7)">11</text>
<text x="65.1" y="135.3" transform="rotate(-90 65.1 135.3)">5</text>
<text x="66.9" y="135.3" transform="rotate(-90 66.9 135.3)">3</text>
<text x="68.7" y="135.5" transform="rotate(-90 68.7 135.5)">2</text>
<text x="70.4" y="135.5" transform="rotate(-90 70.4 135.5)">1</text>
<text x="184.7" y="135.5" transform="rotate(-90 184.7 135.5)">10K</text>
<text x="56.8" y="139.4" transform="rotate(-90 56.8 139.4)">GND</text>
<text x="58.6" y="139.4" transform="rotate(-90 58.6 139.4)">GND</text>
<text x="60.4" y="139.4" transform="rotate(-90 60.4 139.4)">GND</text>
<text x="62.2" y="139.4" transform="rotate(-90 62.2 139.4)">GND</text>
<text x="64" y="139.4" transform="rotate(-90 64 139.4)">GND</text>
<text x="65.8" y="139.4" transform="rotate(-90 65.8 139.4)">GND</text>
<text x="67.6" y="139.4" transform="rotate(-90 67.6 139.4)">GND</text>
<text x="69.4" y="139.4" transform="rotate(-90 69.4 139.4)">GND</text>
<text x="137.3" y="139.1" transform="rotate(-90 137.3 139.1)">C98</text>
<text x="155.8" y="140.9">INTERNAL_RF_CON</text>
<text x="176.4" y="141.9">R97</text>
<text x="181.8" y="141.9">1K</text>
<text x="194.4" y="138.7">DAT1</text>
<text x="36.4" y="149.5">R100</text>
<text x="37.3" y="144.1">R98</text>
<text x="37.3" y="147.7">R95</text>
<text x="37.3" y="145.9">R99</text>
<text x="49.9" y="146.3">19</text>
<text x="50.6" y="147.7">7</text>
<text x="50.6" y="149.5">8</text>
<text x="50.6" y="144.1">4</text>
<text x="53" y="148.8">BUSY</text>
<text x="53" y="145.2">L_ANT_SW</text>
<text x="53" y="146.9">R_ANT_SW</text>
<text x="68.3" y="147.9">TXEN</text>
<text x="68.3" y="146">RXEN</text>
<text x="73.3" y="146.8">17</text>
<text x="73.3" y="145">18</text>
<text x="79.4" y="145">R89</text>
<text x="79.4" y="146.8">R90</text>
<text x="184.3" y="145.9">R140</text>
<text x="37.3" y="153.1">R88</text>
<text x="50.6" y="153.1">6</text>
<text x="53" y="154.1">RESET</text>
<text x="53" y="150.6">DIO1</text>
<text x="64.9" y="155">SPI_MOSI</text>
<text x="65.8" y="151.5">SPI_NSS</text>
<text x="65.8" y="153.2">SPI_SCK</text>
<text x="73.1" y="154">14</text>
<text x="73.1" y="155.7">13</text>
<text x="73.1" y="152.2">15</text>
<text x="73.3" y="150.4">16</text>
<text x="79.4" y="150.4">R91</text>
<text x="79.4" y="152.1">R92</text>
<text x="79.4" y="154">R93</text>
<text x="79.4" y="155.7">R94</text>
<text x="36.4" y="156.6">R128</text>
<text x="36.4" y="158.5">R129</text>
<text x="50.3" y="158.6">10</text>
<text x="50.6" y="156.6">9</text>
<text x="53" y="157.7">H_POWER</text>
<text x="53" y="159.5">L_POWER</text>
<text x="64.9" y="156.8">SPI_MISO</text>
<text x="69.2" y="160.4">+5V</text>
<text x="73.1" y="159.3">12</text>
<text x="53.3" y="167">P1</text>
<text x="62" y="167.9" transform="rotate(-90 62 167.9)">23</text>
<text x="63.1" y="164.5" transform="rotate(-90 63.1 164.5)">NC</text>
<text x="63.8" y="167.9" transform="rotate(-90 63.8 167.9)">24</text>
<text x="64.9" y="164.5" transform="rotate(-90 64.9 164.5)">NC</text>
<text x="51.6" y="169">FS-HF200</text>
<text x="37.5" y="179.1">R139</text>
<text x="58.8" y="179.1">R127</text>
<text x="163.5" y="175.3" transform="rotate(-90 163.5 175.3)">C93</text>
<text x="167.8" y="178.5">AT24C256-10TQ-2.7</text>
<text x="173.3" y="176.5">U4</text>
<text x="194" y="177.5" transform="rotate(-90 194 177.5)">R85</text>
<text x="199.6" y="177.1" transform="rotate(-90 199.6 177.1)">R86</text>
<text x="57" y="182.1">U6</text>
<text x="170.7" y="180.8">1</text>
<text x="170.7" y="182.7">2</text>
<text x="170.7" y="184.4">3</text>
<text x="173.2" y="181.9">A0</text>
<text x="173.2" y="183.7">A1</text>
<text x="173.2" y="185.5">NC</text>
<text x="178.6" y="185.5">SCL</text>
<text x="178.6" y="181.9">VCC</text>
<text x="179.4" y="183.7">WP</text>
<text x="182.7" y="184.4">6</text>
<text x="182.7" y="182.7">7</text>
<text x="182.7" y="180.8">8</text>
<text x="193.8" y="183.5" transform="rotate(-90 193.8 183.5)">2.7K</text>
<text x="199.4" y="183.6" transform="rotate(-90 199.4 183.6)">2.7K</text>
<text x="210.3" y="185.3">SCL_072MCU</text>
<text x="35.5" y="190.5" transform="rotate(-90 35.5 190.5)">C171</text>
<text x="170.7" y="186.2">4</text>
<text x="173.2" y="187.3">GND</text>
<text x="178.6" y="187.3">SDA</text>
<text x="182.7" y="186.2">5</text>
<text x="210.7" y="189.1">SDA_072MCU</text>
<text x="72.2" y="193.8" transform="rotate(-90 72.2 193.8)">C172</text>
<text x="254.2" y="193.8">Title:</text>
<text x="254.3" y="202">Drawn By:</text>
<text x="254.3" y="198.5">Drawing No:</text>
<text x="274.8" y="198.4">Version:</text>
<text x="275" y="202.1">Date:</text>
<text x="254.6" y="205.7">Size</text>
<text x="275.2" y="205.7">Sheet:</text>
</g>
<g font-size="1.4">
<text x="205.7" y="15.3">200R</text>
<text x="205.7" y="18">200R</text>
<text x="265.9" y="20.6" transform="rotate(-90 265.9 20.6)">SWDIO_031MCU</text>
<text x="269.5" y="20" transform="rotate(-90 269.5 20)">SWCLK_031MCU</text>
<text x="272.2" y="21.1" transform="rotate(-90 272.2 21.1)">NRST_031MCU</text>
<text x="275.4" y="25.1">1</text>
<text x="275.4" y="26.8">2</text>
<text x="275.4" y="28.6">3</text>
<text x="49.8" y="30.2" transform="rotate(-90 49.8 30.2)">NC</text>
<text x="54.3" y="32.4" transform="rotate(-90 54.3 32.4)">0R</text>
<text x="275.4" y="30.4">4</text>
<text x="275.4" y="32.2">5</text>
<text x="277.5" y="35.8">NC</text>
<text x="136.7" y="41.8" transform="rotate(-90 136.7 41.8)">4.7uF</text>
<text x="142.1" y="41.5" transform="rotate(-90 142.1 41.5)">0.1uF</text>
<text x="146.6" y="41.5" transform="rotate(-90 146.6 41.5)">0.1uF</text>
<text x="151" y="41.4" transform="rotate(-90 151 41.4)">0.1uF</text>
<text x="155.4" y="41.2" transform="rotate(-90 155.4 41.2)">10nF</text>
<text x="83.4" y="58.8" transform="rotate(-90 83.4 58.8)">NC</text>
<text x="20.2" y="62.3">2.7K</text>
<text x="117.1" y="63.4" transform="rotate(-90 117.1 63.4)">NC</text>
<text x="111.5" y="71">200R</text>
<text x="145.6" y="83" transform="rotate(-90 145.6 83)">1</text>
<text x="147.4" y="83" transform="rotate(-90 147.4 83)">3</text>
<text x="139.3" y="88.7" transform="rotate(-90 139.3 88.7)">20PF</text>
<text x="145.6" y="86.6" transform="rotate(-90 145.6 86.6)">2</text>
<text x="147.4" y="86.6" transform="rotate(-90 147.4 86.6)">4</text>
<text x="149.9" y="87.7" transform="rotate(-90 149.9 87.7)">12MHZ,20ppm</text>
<text x="155.3" y="88.7" transform="rotate(-90 155.3 88.7)">20PF</text>
<text x="27.6" y="90.7">1</text>
<text x="27.6" y="92.5">2</text>
<text x="27.6" y="94.2">3</text>
<text x="45.3" y="94.2">18</text>
<text x="45.3" y="92.5">19</text>
<text x="45.3" y="90.7">20</text>
<text x="27.6" y="96.1">4</text>
<text x="27.6" y="97.8">5</text>
<text x="27.6" y="99.6">6</text>
<text x="27.6" y="101.4">7</text>
<text x="45.3" y="101.4">14</text>
<text x="45.3" y="99.6">15</text>
<text x="45.3" y="97.8">16</text>
<text x="45.3" y="96.1">17</text>
<text x="26.9" y="106.8">10</text>
<text x="27.6" y="103.2">8</text>
<text x="27.6" y="105">9</text>
<text x="45.3" y="106.8">11</text>
<text x="45.3" y="105">12</text>
<text x="45.3" y="103.2">13</text>
<text x="28.7" y="109.8">74LVC245A</text>
<text x="137.7" y="120.6" transform="rotate(-90 137.7 120.6)">10K</text>
<text x="195.8" y="124.5">SI2301ADS</text>
<text x="191.3" y="136.7" transform="rotate(-90 191.3 136.7)">3</text>
<text x="204.8" y="135.6" transform="rotate(-90 204.8 135.6)">0.1uF</text>
<text x="186.6" y="139.8">1</text>
<text x="191.3" y="143.9" transform="rotate(-90 191.3 143.9)">2</text>
<text x="194.2" y="141.8">8050 Ic=0.5A</text>
<text x="42.1" y="144.2">200R</text>
<text x="42.1" y="147.8">200R</text>
<text x="42.1" y="146.1">200R</text>
<text x="42.1" y="149.6">200R</text>
<text x="84.2" y="145.2">200R</text>
<text x="84.2" y="146.9">200R</text>
<text x="137.5" y="144.7" transform="rotate(-90 137.5 144.7)">0.1uF</text>
<text x="184.7" y="147.2">NC</text>
<text x="42.1" y="153.2">200R</text>
<text x="84.2" y="150.5">200R</text>
<text x="84.2" y="152.3">200R</text>
<text x="84.2" y="154.1">200R</text>
<text x="84.2" y="155.9">200R</text>
<text x="42.1" y="156.8">200R</text>
<text x="42.1" y="158.6">200R</text>
<text x="42.6" y="178.5">5.1K</text>
<text x="65.6" y="179.4">10K</text>
<text x="54.5" y="184.8">5</text>
<text x="62.5" y="182.5">AP1621A</text>
<text x="69.6" y="184.8">3</text>
<text x="163.3" y="180.7" transform="rotate(-90 163.3 180.7)">0.1uF</text>
<text x="36.9" y="191" transform="rotate(-90 36.9 191)">1uF</text>
<text x="54.5" y="188.4">2</text>
<text x="54.5" y="186.6">4</text>
<text x="69.6" y="188.4">1</text>
<text x="78.5" y="193.8" transform="rotate(-90 78.5 193.8)">0.1uF</text>
</g>
<g font-size="1.3">
<text x="52.7" y="17.1">+3.3V</text>
<text x="152.1" y="24.3">HF_MCU3.3V</text>
<text x="249.8" y="33.3">HF_MCU3.3V</text>
<text x="134.3" y="111.5">HF_MCU3.3V</text>
<text x="171.2" y="125.5">+3.3V</text>
<text x="215.1" y="125.1">HF_MCU3.3V</text>
<text x="160.2" y="165.1">HF_MCU3.3V</text>
</g>
<g font-size="1.2">
<text x="186.8" y="73.4">20R±1%</text>
<text x="186.8" y="75.1">20R±1%</text>
<text x="31" y="91.2">DIR</text>
<text x="31" y="93">A0</text>
<text x="31" y="94.7">A1</text>
<text x="40.7" y="91.2">VCC</text>
<text x="41.4" y="94.7">B0</text>
<text x="41.4" y="93">OE</text>
<text x="31" y="96.6">A2</text>
<text x="31" y="98.3">A3</text>
<text x="31" y="100.1">A4</text>
<text x="31" y="101.9">A5</text>
<text x="41.4" y="101.9">B4</text>
<text x="41.4" y="100.1">B3</text>
<text x="41.4" y="98.3">B2</text>
<text x="41.4" y="96.6">B1</text>
<text x="31" y="103.7">A6</text>
<text x="31" y="105.5">A7</text>
<text x="31" y="107.3">GND</text>
<text x="41.4" y="107.3">B7</text>
<text x="41.4" y="105.5">B6</text>
<text x="41.4" y="103.7">B5</text>
<text x="180.9" y="124.5">1000mA</text>
<text x="188.6" y="140.3">B</text>
<text x="191.8" y="141.9" transform="rotate(-90 191.8 141.9)">E</text>
<text x="191.8" y="138.6" transform="rotate(-90 191.8 138.6)">C</text>
<text x="57.4" y="185.3">VIN</text>
<text x="65.3" y="185.3">FLG</text>
<text x="57.4" y="187.1">EN/EN</text>
<text x="57.5" y="188.7">GND</text>
<text x="64.9" y="188.9">VOUT</text>
</g>
<text font-size="1.1" x="263.7" y="41.4">MCU3.3V</text>
</svg>
